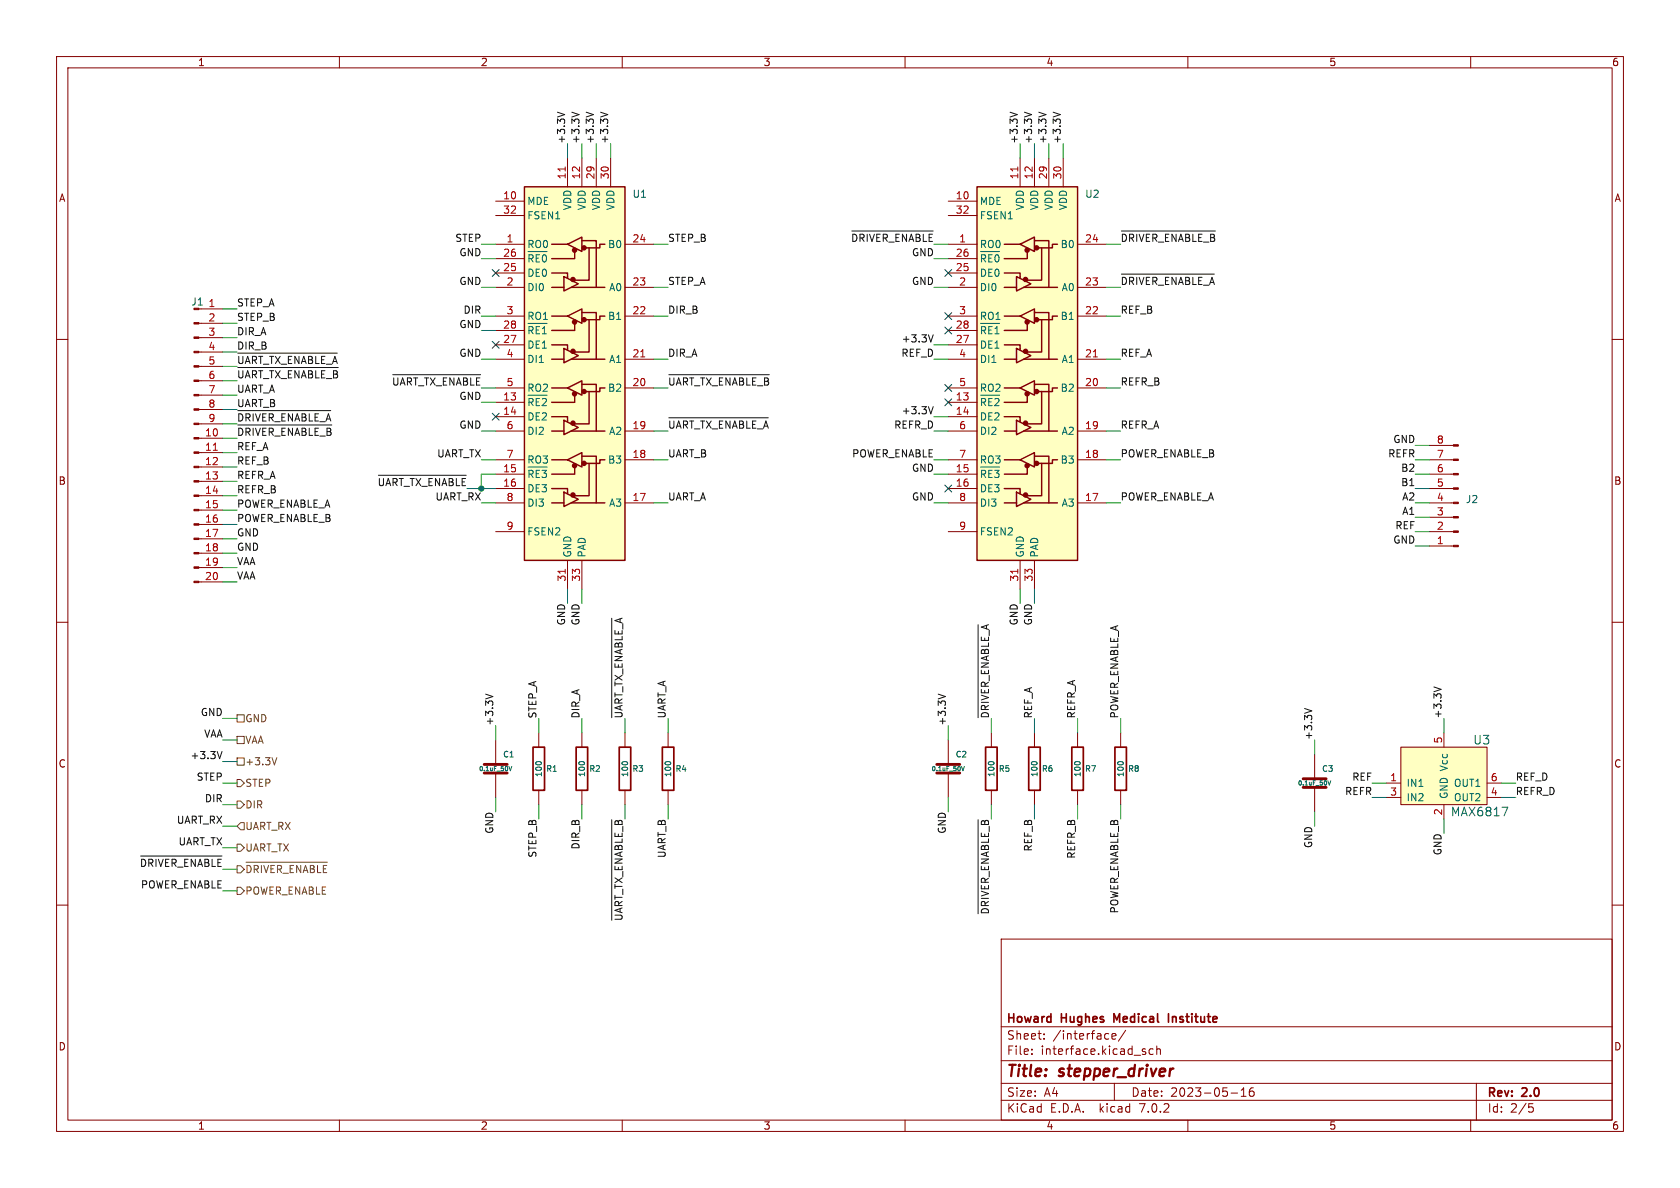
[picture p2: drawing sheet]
<svg xmlns="http://www.w3.org/2000/svg" width="297mm" height="210mm" viewBox="0 0 297 210" stroke-linecap="round" stroke-linejoin="round" font-family="sans-serif">
<g fill="none" stroke="#840000" stroke-width=".18">
<path d="M10 10h277v190h-277zM12 12h273v186h-273zM60 10v2M110 10v2M160 10v2M210 10v2M260 10v2M87.6 35.6h5.1M87.6 38.1h5.1M100.3 27.9v5.1M102.9 27.9v5.1M105.4 27.9v5.1"/>
<path d="M107.9 27.9v5.1M167.6 35.6h5.1M167.6 38.1h5.1M180.3 27.9v5.1M182.9 27.9v5.1M185.4 27.9v5.1M188 27.9v5.1M10 60h2M35.2 59.7h4.2M35.2 57.2h4.2M35.6 54.6h3.8M87.6 43.2h5.1"/>
<path d="M87.6 50.8h5.1M87.6 55.9h5.1M87.6 48.3h5.1M87.6 45.7h5.1M87.6 58.4h5.1M102.9 55.2h.1M102.9 42.5h.1M110.5 43.2h5.1M110.5 50.8h5.1M110.5 55.9h5.1M167.6 43.2h5.1M167.6 50.8h5.1"/>
<path d="M167.6 55.9h5.1M167.6 48.3h5.1M167.6 45.7h5.1M167.6 58.4h5.1M182.9 55.2h.1M182.9 42.5h.1M190.5 43.2h5.1M190.5 50.8h5.1M190.5 55.9h5.1M285 60h2M35.2 77.5h4.2M35.2 74.9h4.2"/>
<path d="M35.2 72.4h4.2M35.2 69.9h4.2M35.2 67.3h4.2M35.2 64.8h4.2M35.2 62.2h4.2M87.6 71.1h5.1M87.6 73.7h5.1M87.6 76.2h5.1M87.6 68.6h5.1M87.6 63.5h5.1M87.6 61h5.1M102.9 67.9h.1"/>
<path d="M110.5 76.2h5.1M110.5 68.6h5.1M110.5 63.5h5.1M167.6 71.1h5.1M167.6 73.7h5.1M167.6 76.2h5.1M167.6 68.6h5.1M167.6 63.5h5.1M167.6 61h5.1M182.9 67.9h.1M190.5 76.2h5.1M190.5 68.6h5.1"/>
<path d="M190.5 63.5h5.1M252.7 78.7h4.2M35.2 97.8h4.2M35.2 95.3h4.2M35.2 92.7h4.2M35.2 90.2h4.2M35.2 87.6h4.2M35.2 85.1h4.2M35.2 82.6h4.2M35.2 80h4.2M87.6 83.8h5.1M87.6 86.4h5.1"/>
<path d="M87.6 88.9h5.1M87.6 81.3h5.1M87.6 94h5.1M100.3 99.1v5M102.9 80.6h.1M102.9 99.1v5M110.5 88.9h5.1M110.5 81.3h5.1M167.6 83.8h5.1M167.6 86.4h5.1M167.6 88.9h5.1M167.6 81.3h5.1"/>
<path d="M167.6 94h5.1M180.3 99.1v5M182.9 80.6h.1M182.9 99.1v5M190.5 88.9h5.1M190.5 81.3h5.1M252.7 83.8h4.2M252.7 86.4h4.2M252.7 88.9h4.2M252.7 81.3h4.2M252.7 94h4.2M252.7 91.4h4.2"/>
<path d="M252.7 96.5h4.2M10 110h2M35.2 102.9h4.2M35.2 100.3h4.2M285 110h2M87.6 130.8v4.3M87.6 136.7v4.3M95.2 129.5v2.6M95.2 139.7v2.5M102.9 129.5v2.6M102.9 139.7v2.5M110.5 129.5v2.6"/>
<path d="M110.5 139.7v2.5M118.1 129.5v2.6M118.1 139.7v2.5M167.6 130.8v4.3M167.6 136.7v4.3M175.3 129.5v2.6M175.3 139.7v2.5M182.9 129.5v2.6M182.9 139.7v2.5M190.5 129.5v2.6M190.5 139.7v2.5M198.1 129.5v2.6"/>
<path d="M198.1 139.7v2.5M232.4 133.4v4.3M232.4 139.2v4.3M245.1 138.4h2.5M247.6 132.1h15.3v10.1h-15.3zM255.3 129.5v2.6M262.9 138.4h2.5M10 160h2M245.1 141h2.5M255.3 142.2v2.6M262.9 141h2.5M285 160h2"/>
<path d="M177 166h108v32h-108zM60 198v2M110 198v2M160 198v2M177 194.5h108M177 191.5h108M177 187.5h108M177 181.5h108M182.4 186.3v.1M182.4 185.5v.1M184.6 183.6v.1M184.6 182.8v.1"/>
<path d="M196.6 183.2l.7-.1-.1-.3-.4-.1-.2 .2v.7h.6M197 191.5v3M199 182.1l-1.3 2M202.4 185.9l.2 .2-.2 .3M202.4 185.4l.1 .1M203.9 185.5l-.5-.1-.3 .3v.4l.2 .2h.6M204.5 185.5l.2-.1 .4 .1v.9M204.5 184.9v1.5M210 198v2M217.6 193.2h1.2M219.4 193.8h.9M219.4 192.7l.5-.4v1.5"/>
<path d="M221.6 192.3a.59 .59 0 0 0-.7 .6v.6l.1 .2 .4 .1 .2-.1 .1-.5-.1-.3h-.5l-.2 .3M260 198v2M261 191.5v6.5M270.3 195.1h.7M270.4 195.7h.4l.3 .3-.2 .5-.5 .1"/>
</g>
<path d="M94.2 132.1h2.1v7.6h-2.1zM101.9 132.1h2v7.6h-2zM109.5 132.1h2v7.6h-2zM117.1 132.1h2v7.6h-2zM174.2 132.1h2.1v7.6h-2.1zM181.9 132.1h2v7.6h-2zM189.5 132.1h2v7.6h-2zM197.1 132.1h2v7.6h-2zM206.6 179.2v1.5" fill="none" stroke="#840000" stroke-width=".3"/>
<g fill="#ffffc2" stroke="#ffffc2" stroke-width=".18">
<path d="M172.7 33h17.8v66.1h-17.8z"/>
<path d="M92.7 33h17.8v66.1h-17.8z"/>
<path d="M247.6 132.1h15.3v10.1h-15.3z"/>
</g>
<g fill="none" stroke="#840000" stroke-width=".25">
<path d="M92.7 33h17.8v66.1h-17.8zM172.7 33h17.8v66.1h-17.8zM97.5 48.3h2.8v.6M97.5 55.9h2.8M97.5 50.8h2.2M97.5 43.2h2.8M99.7 48.9l2.5 1.3-2.5 1.2zM100.3 55.9l2.6-1.3v2.6zM100.3 43.2l2.6-1.3v2.6zM100.3 48.9v.3M101 50.8h5.9M101.6 57.2v1.2h-4.1"/>
<path d="M101.6 44.5v1.2h-4.1M102.9 55.2h2.5v8.3M102.9 42.5h2.5v8.3M104.1 56.5v5.7h-2.5M104.1 43.8v5.7h-2.5M106.9 55.9h-.9v.6h-2.5M106.9 43.2h-.9v.6h-2.5M177.5 48.3h2.8v.6M177.5 55.9h2.8M177.5 50.8h2.2M177.5 43.2h2.8M179.7 48.9l2.5 1.3-2.5 1.2z"/>
<path d="M180.3 55.9l2.6-1.3v2.6zM180.3 43.2l2.6-1.3v2.6zM180.3 48.9v.3M181 50.8h5.9M181.6 57.2v1.2h-4.1M181.6 44.5v1.2h-4.1M182.9 55.2h2.5v8.3M182.9 42.5h2.5v8.3M184.1 56.5v5.7h-2.5M184.1 43.8v5.7h-2.5M186.9 55.9h-.8v.6h-2.6M186.9 43.2h-.8v.6h-2.6"/>
<path d="M97.5 73.7h2.8v.6M97.5 61h2.8v.9M97.5 76.2h2.2M97.5 68.6h2.8M97.5 63.5h2.2M99.7 74.3l2.5 1.3-2.5 1.2zM99.7 61.6l2.5 1.3-2.5 1.2zM100.3 68.6l2.6-1.3v2.6zM100.3 74.3v.3M101 76.2h5.9M101 63.5h5.9M101.6 69.9v1.2h-4.1"/>
<path d="M102.9 67.9h2.5v8.3M104.1 69.2v5.7h-2.5M106.9 68.6h-.9v.6h-2.5M177.5 73.7h2.8v.6M177.5 61h2.8v.9M177.5 76.2h2.2M177.5 68.6h2.8M177.5 63.5h2.2M179.7 74.3l2.5 1.3-2.5 1.2zM179.7 61.6l2.5 1.3-2.5 1.2zM180.3 68.6l2.6-1.3v2.6zM180.3 74.3v.3"/>
<path d="M181 76.2h5.9M181 63.5h5.9M181.6 69.9v1.2h-4.1M182.9 67.9h2.5v8.3M184.1 69.2v5.7h-2.5M186.9 68.6h-.8v.6h-2.6M97.5 86.4h2.8v.6M97.5 88.9h2.2M97.5 81.3h2.8M99.7 87l2.5 1.3-2.5 1.2zM100.3 81.3l2.6-1.3v2.6zM100.3 87v.3"/>
<path d="M101 88.9h5.9M101.6 82.6v1.2h-4.1M102.9 80.6h2.5v8.3M104.1 81.9v5.7h-2.5M106.9 81.3h-.9v.6h-2.5M177.5 86.4h2.8v.6M177.5 88.9h2.2M177.5 81.3h2.8M179.7 87l2.5 1.3-2.5 1.2zM180.3 81.3l2.6-1.3v2.6zM180.3 87v.3M181 88.9h5.9"/>
<path d="M181.6 82.6v1.2h-4.1M182.9 80.6h2.5v8.3M184.1 81.9v5.7h-2.5M186.9 81.3h-.8v.6h-2.6"/>
</g>
<g fill="#840000" stroke="#840000" stroke-width=".25">
<circle cx="181.3" cy="87.5" r=".36"/>
<circle cx="181.3" cy="74.8" r=".36"/>
<circle cx="181.3" cy="62.1" r=".36"/>
<circle cx="181.3" cy="49.4" r=".36"/>
<circle cx="181.6" cy="82.3" r=".36"/>
<circle cx="181.6" cy="69.6" r=".36"/>
<circle cx="181.6" cy="56.9" r=".36"/>
<circle cx="181.6" cy="44.2" r=".36"/>
<circle cx="183.3" cy="81.9" r=".36"/>
<circle cx="183.3" cy="69.2" r=".36"/>
<circle cx="183.3" cy="56.5" r=".36"/>
<circle cx="183.3" cy="43.8" r=".36"/>
<circle cx="101.3" cy="87.5" r=".36"/>
<circle cx="101.3" cy="74.8" r=".36"/>
<circle cx="101.3" cy="62.1" r=".36"/>
<circle cx="101.3" cy="49.4" r=".36"/>
<circle cx="101.6" cy="82.3" r=".36"/>
<circle cx="101.6" cy="69.6" r=".36"/>
<circle cx="101.6" cy="56.9" r=".36"/>
<circle cx="101.6" cy="44.2" r=".36"/>
<circle cx="103.3" cy="81.9" r=".36"/>
<circle cx="103.3" cy="69.2" r=".36"/>
<circle cx="103.3" cy="56.5" r=".36"/>
<circle cx="103.3" cy="43.8" r=".36"/>
</g>
<path d="M99.9 29.5v.7M179.9 29.5v.7M37.7 79.6h.7M113.3 63.1h.7M193.3 63.1h.7M99.9 100.6v.8M179.9 100.6v.8" fill="none" stroke="#a90000" stroke-width=".18"/>
<g fill="none" stroke="#006464" stroke-width=".18">
<path d="M93.3 44.5h3.4M93.3 57.2h3.4M94.2 45.3l-.2-.3h-.5v1.3M94.2 58l-.2-.3h-.5v1.3M95.4 45h-.6v1.3M95.4 57.7h-.6v1.3M95.9 45.3l.3-.3 .3 .3M96 58l.2-.3v1.3M173.4 44.5h3.3M173.4 57.2h3.3M174.3 45.3l-.3-.3h-.5v1.3M174.3 58l-.3-.3h-.5v1.3"/>
<path d="M175.4 45h-.6v1.3M175.4 57.7h-.6v1.3M175.9 45.3l.3-.3 .4 .3M176 58l.3-.3v1.3M93.3 69.9h3.4M94.2 70.7l-.2-.3h-.5v1.3M95.4 70.4h-.6v1.3M95.9 70.6l.5-.2 .2 .3M173.4 69.9h3.3M174.3 70.7l-.3-.3h-.5v1.3M175.4 70.4h-.6v1.3M175.9 70.6l.5-.2 .2 .3"/>
<path d="M93.3 82.6h3.4M94.2 83.4l-.2-.3h-.5v1.3M95.4 83.1h-.6v1.3M95.8 83.1h.8l-.4 .5M173.4 82.6h3.3M174.3 83.4l-.3-.3h-.5v1.3M175.4 83.1h-.6v1.3M175.8 83.1h.8l-.4 .5M90 135.5l.2 .7 .3-.7M170 135.5l.2 .7 .3-.7M234.8 138l.2 .8 .3-.8M265.5 142.7h1.1l-.7 1.5"/>
</g>
<path d="M85.6 136.7h4.1M85.6 135.1h4.1M165.6 136.7h4.1M165.6 135.1h4.1M230.4 139.2h4M230.4 137.7h4" fill="none" stroke="#840000" stroke-width=".51"/>
<g fill="#840000" stroke="#840000" stroke-width=".18">
<path d="M34.3 102.7h.9v.3h-.9z"/>
<path d="M34.3 100.2h.9v.3h-.9z"/>
<path d="M34.3 97.7h.9v.2h-.9z"/>
<path d="M34.3 95.1h.9v.3h-.9z"/>
<path d="M34.3 92.6h.9v.2h-.9z"/>
<path d="M34.3 90h.9v.3h-.9z"/>
<path d="M34.3 87.5h.9v.3h-.9z"/>
<path d="M34.3 85h.9v.2h-.9z"/>
<path d="M34.3 82.4h.9v.3h-.9z"/>
<path d="M34.3 79.9h.9v.2h-.9z"/>
<path d="M34.3 77.3h.9v.3h-.9z"/>
<path d="M34.3 74.8h.9v.3h-.9z"/>
<path d="M34.3 72.3h.9v.2h-.9z"/>
<path d="M34.3 69.7h.9v.3h-.9z"/>
<path d="M34.3 67.2h.9v.2h-.9z"/>
<path d="M34.3 64.6h.9v.3h-.9z"/>
<path d="M34.3 62.1h.9v.3h-.9z"/>
<path d="M34.3 59.6h.9v.2h-.9z"/>
<path d="M34.3 57h.9v.3h-.9z"/>
<path d="M256.9 78.6h.9v.3h-.9z"/>
<path d="M256.9 81.2h.9v.2h-.9z"/>
<path d="M256.9 83.7h.9v.2h-.9z"/>
<path d="M256.9 86.2h.9v.3h-.9z"/>
<path d="M256.9 88.8h.9v.2h-.9z"/>
<path d="M256.9 91.3h.9v.3h-.9z"/>
<path d="M256.9 93.9h.9v.2h-.9z"/>
<path d="M256.9 96.4h.9v.2h-.9z"/>
</g>
<g fill="none" stroke="#725600" stroke-width=".18">
<path d="M41.9 137.8h.6l.7 .6-.7 .7h-.6zM41.9 134h1.3v1.3h-1.3zM41.9 130.2h1.3v1.2h-1.3zM41.9 126.4h1.3v1.2h-1.3zM48.9 133.9l-.4 1.3M41.9 156.8h.6l.7 .7-.7 .6h-.6zM41.9 141.6h.6l.7 .6-.7 .7h-.6zM41.9 153h.6l.7 .7-.7 .6h-.6zM41.9 149.2h.6l.7 .7-.7 .6h-.6zM41.9 146.1l.6-.7h.7v1.3h-.7zM43.5 152.4h14.4M44.3 153.3l-.1-.3h-.5v1.3"/>
<path d="M45.7 153.2l-.3-.2h-.5v1.3M46.2 153v1.3M46.6 153l.5 1.3 .4-1.3M48.5 153h-.6v1.3M49.8 153.2l-.3-.2h-.4v1.3M51.9 153h-.6v1.3M53.2 153v1.3l-.8-1.3v1.3M53.6 154.3l.4-1.3 .4 1.3M55.5 153.2l-.2-.2h-.4v1.3M56.1 153v1.3M57.8 153h-.6v1.3"/>
</g>
<g fill="none" stroke="#0f0f0f" stroke-width=".18">
<path d="M98.6 19.8l1.2 .5M101.1 19.8l1.3 .5M103.6 19.8l1.3 .5M106.2 19.8l1.2 .5M178.6 19.8l1.2 .5M181.1 19.8l1.3 .5M183.6 19.8l1.3 .5M186.2 19.8l1.3 .5M150.6 40.8h14.4M164.1 59.2l.5 1.3 .4-1.3M198.2 48.5h16.5M198.2 40.8h16.7"/>
<path d="M42 75.1h16.7M42 65h17.8M42 62.4h17.6M42 72.6h16.5M69.4 66.2h15.6M118.2 66.2h17.8M118.2 73.9h17.6M164.1 71.9l.5 1.3 .4-1.3M66.9 84h15.5M108.1 109.3v17.6M172.9 110.4v16.5M38.4 132.8l.4 1.3 .4-1.3"/>
<path d="M85.9 122.7l1.2 .4M165.9 122.7l1.2 .4M230.6 125.2l1.3 .5M253.5 121.4l1.3 .5M24.9 151.3h14.3M108.1 144.9v17.8M172.9 144.9v16.6"/>
</g>
<g fill="none" stroke="#009600" stroke-width=".18">
<path d="M100.3 25.4v2.5M102.9 25.4v2.5M105.4 25.4v2.5M107.9 25.4v2.5M180.3 25.4v2.5M182.9 25.4v2.5M185.4 25.4v2.5M188 25.4v2.5M39.4 57.2h2.5M39.4 54.6h2.5M39.4 59.7h2.5M85.1 45.7h2.5"/>
<path d="M85.1 43.2h2.5M85.1 50.8h2.5M85.1 55.9h2.5M85.1 58.4h2.5M115.6 43.2h2.5M115.6 50.8h2.5M115.6 55.9h2.5M165.1 45.7h2.5M165.1 50.8h2.5M195.6 43.2h2.5M195.6 50.8h2.5M195.6 55.9h2.5"/>
<path d="M39.4 62.2h2.5M39.4 74.9h2.5M39.4 77.5h2.5M39.4 72.4h2.5M39.4 64.8h2.5M39.4 69.9h2.5M39.4 67.3h2.5M85.1 76.2h2.5M85.1 71.1h2.5M85.1 63.5h2.5M115.6 76.2h2.5M115.6 63.5h2.5"/>
<path d="M115.6 68.6h2.5M165.1 76.2h2.5M165.1 73.7h2.5M165.1 61h2.5M165.1 63.5h2.5M195.6 76.2h2.5M195.6 63.5h2.5M195.6 68.6h2.5M250.2 78.7h2.5M39.4 80h2.5M39.4 87.6h2.5M39.4 90.2h2.5"/>
<path d="M39.4 95.3h2.5M39.4 92.7h2.5M39.4 97.8h2.5M39.4 82.6h2.5M39.4 85.1h2.5M85.1 81.3h2.5M85.1 88.9h2.5M87.6 83.8h-2.5v2.6h2.5M115.6 81.3h2.5M115.6 88.9h2.5M165.1 81.3h2.5M165.1 83.8h2.5"/>
<path d="M165.1 88.9h2.5M195.6 81.3h2.5M195.6 88.9h2.5M250.2 81.3h2.5M250.2 83.8h2.5M250.2 86.4h2.5M250.2 88.9h2.5M250.2 91.4h2.5M250.2 94h2.5M250.2 96.5h2.5M39.4 100.3h2.5M39.4 102.9h2.5"/>
<path d="M100.3 104.1v2.6M102.9 104.1v2.6M180.3 104.1v2.6M182.9 104.1v2.6M39.4 138.4h2.5M39.4 127h2.5M39.4 130.8h2.5M39.4 134.6h2.5M87.6 128.3v2.5M95.2 127v2.5M102.9 127v2.5M110.5 127v2.5"/>
<path d="M118.1 127v2.5M167.6 128.3v2.5M175.3 127v2.5M182.9 127v2.5M190.5 127v2.5M198.1 127v2.5M232.4 130.8v2.6M242.6 138.4h2.5M255.3 127v2.5M265.4 138.4h2.6M39.4 157.5h2.5M39.4 142.2h2.5"/>
<path d="M39.4 146.1h2.5M39.4 149.9h2.5M87.6 141v2.5M95.2 142.2v2.6M102.9 142.2v2.6M118.1 142.2v2.6M167.6 141v2.5M182.9 142.2v2.6M190.5 142.2v2.6M198.1 142.2v2.6M232.4 143.5v2.6M242.6 141h2.5"/>
<path d="M255.3 144.8v2.5M265.4 141h2.6"/>
</g>
<g fill="none" stroke="#000084" stroke-width=".18">
<path d="M87 47.7l1.2 1.2M88.2 47.7l-1.2 1.2M167 47.7l1.2 1.2M167 55.3l1.2 1.2M167 57.8l1.2 1.2M168.2 47.7l-1.2 1.2M168.2 55.3l-1.2 1.2M168.2 57.8l-1.2 1.2M87 73.1l1.2 1.2M87 60.4l1.2 1.2M88.2 73.1l-1.2 1.2M88.2 60.4l-1.2 1.2"/>
<path d="M167 70.5l1.2 1.2M167 68l1.2 1.2M168.2 70.5l-1.2 1.2M168.2 68l-1.2 1.2M167 85.8l1.2 1.2M168.2 85.8l-1.2 1.2"/>
</g>
<circle cx="85.1" cy="86.4" r=".46" fill="#009600" stroke="#009600" stroke-width=".18"/>
<g font-size="2.8" fill="#840000">
<text x="178" y="190.8">Title:</text>
<text x="187.4" y="190.8">stepper_driver</text>
</g>
<g font-size="2.1" fill="#006464">
<text x="260.4" y="131.8">U3</text>
<text x="256.4" y="144.5">MAX6817</text>
</g>
<g font-size="2.1" fill="#840000">
<text x="178" y="183.9">Sheet:</text>
<text x="178" y="181.1">Howard</text>
<text x="186.2" y="183.9">/interface/</text>
<text x="187.7" y="181.1">Hughes</text>
<text x="197.5" y="181.1">Medical</text>
<text x="207.6" y="181.1">Institute</text>
<text x="178" y="186.6">File:</text>
<text x="184" y="186.6">interface.kicad_sch</text>
<text x="178" y="196.8">KiCad</text>
<text x="178" y="194">Size:</text>
<text x="184.6" y="194">A4</text>
<text x="185.7" y="196.8">E.D.A.</text>
<text x="194.4" y="196.8">kicad</text>
<text x="200" y="194">Date:</text>
<text x="201.5" y="196.8">7.0.2</text>
<text x="206.9" y="194">2023-05-16</text>
<text x="263" y="194.2">Rev:</text>
<text x="263" y="196.8">Id:</text>
<text x="267" y="196.8">2/5</text>
<text x="269.2" y="194.2">2.0</text>
</g>
<g font-size="1.8" fill="#840000">
<text x="35" y="11.8">1</text>
<text x="85" y="11.8">2</text>
<text x="135" y="11.8">3</text>
<text x="185" y="11.8">4</text>
<text x="235" y="11.8">5</text>
<text x="285" y="11.8">6</text>
<text x="10.4" y="35.8">A</text>
<text x="285.4" y="35.8">A</text>
<text x="10.3" y="85.8">B</text>
<text x="285.3" y="85.8">B</text>
<text x="10.3" y="135.8">C</text>
<text x="285.3" y="135.8">C</text>
<text x="10.3" y="185.8">D</text>
<text x="285.3" y="185.8">D</text>
<text x="35" y="199.8">1</text>
<text x="85" y="199.8">2</text>
<text x="135" y="199.8">3</text>
<text x="185" y="199.8">4</text>
<text x="235" y="199.8">5</text>
<text x="285" y="199.8">6</text>
</g>
<g font-size="1.8" fill="#0f0f0f">
<text x="100" y="25.4" transform="rotate(-90 100 25.4)">+3.3V</text>
<text x="102.5" y="25.4" transform="rotate(-90 102.5 25.4)">+3.3V</text>
<text x="105.1" y="25.4" transform="rotate(-90 105.1 25.4)">+3.3V</text>
<text x="107.6" y="25.4" transform="rotate(-90 107.6 25.4)">+3.3V</text>
<text x="180" y="25.4" transform="rotate(-90 180 25.4)">+3.3V</text>
<text x="182.5" y="25.4" transform="rotate(-90 182.5 25.4)">+3.3V</text>
<text x="185.1" y="25.4" transform="rotate(-90 185.1 25.4)">+3.3V</text>
<text x="187.6" y="25.4" transform="rotate(-90 187.6 25.4)">+3.3V</text>
<text x="80.4" y="42.8">STEP</text>
<text x="81.1" y="45.4">GND</text>
<text x="118.1" y="42.8">STEP_B</text>
<text x="161.1" y="45.4">GND</text>
<text x="198.1" y="42.8">~{DRIVER_ENABLE_B}</text>
<text x="81.1" y="50.5">GND</text>
<text x="118.1" y="50.5">STEP_A</text>
<text x="161.1" y="50.5">GND</text>
<text x="198.1" y="50.5">~{DRIVER_ENABLE_A}</text>
<text x="41.9" y="54.3">STEP_A</text>
<text x="41.9" y="59.3">DIR_A</text>
<text x="41.9" y="56.8">STEP_B</text>
<text x="81.1" y="58.1">GND</text>
<text x="81.8" y="55.5">DIR</text>
<text x="118.1" y="55.5">DIR_B</text>
<text x="198.1" y="55.5">REF_B</text>
<text x="41.9" y="61.9">DIR_B</text>
<text x="41.9" y="64.4">~{UART_TX_ENABLE_A}</text>
<text x="81.1" y="63.2">GND</text>
<text x="118.1" y="63.2">DIR_A</text>
<text x="159.2" y="63.2">REF_D</text>
<text x="159.3" y="60.6">+3.3V</text>
<text x="198.1" y="63.2">REF_A</text>
<text x="41.9" y="67">~{UART_TX_ENABLE_B}</text>
<text x="41.9" y="69.5">UART_A</text>
<text x="81.1" y="70.8">GND</text>
<text x="118.1" y="68.2">~{UART_TX_ENABLE_B}</text>
<text x="198.1" y="68.2">REFR_B</text>
<text x="41.9" y="72">UART_B</text>
<text x="41.9" y="77.1">~{DRIVER_ENABLE_B}</text>
<text x="41.9" y="74.6">~{DRIVER_ENABLE_A}</text>
<text x="81.1" y="75.9">GND</text>
<text x="118.1" y="75.9">~{UART_TX_ENABLE_A}</text>
<text x="158" y="75.9">REFR_D</text>
<text x="159.3" y="73.3">+3.3V</text>
<text x="198.1" y="75.9">REFR_A</text>
<text x="41.9" y="82.2">REF_B</text>
<text x="41.9" y="79.7">REF_A</text>
<text x="77.2" y="80.9">UART_TX</text>
<text x="118.1" y="80.9">UART_B</text>
<text x="150.5" y="80.9">POWER_ENABLE</text>
<text x="161.1" y="83.5">GND</text>
<text x="198.1" y="80.9">POWER_ENABLE_B</text>
<text x="245.3" y="80.9">REFR</text>
<text x="246.2" y="78.4">GND</text>
<text x="247.6" y="83.5">B2</text>
<text x="41.9" y="84.7">REFR_A</text>
<text x="41.9" y="87.3">REFR_B</text>
<text x="41.9" y="89.8">POWER_ENABLE_A</text>
<text x="76.9" y="88.6">UART_RX</text>
<text x="118.1" y="88.6">UART_A</text>
<text x="161.1" y="88.6">GND</text>
<text x="198.1" y="88.6">POWER_ENABLE_A</text>
<text x="247.6" y="86">B1</text>
<text x="247.8" y="88.6">A2</text>
<text x="41.9" y="92.4">POWER_ENABLE_B</text>
<text x="41.9" y="94.9">GND</text>
<text x="246.6" y="93.6">REF</text>
<text x="247.8" y="91.1">A1</text>
<text x="41.9" y="97.4">GND</text>
<text x="41.9" y="100">VAA</text>
<text x="246.2" y="96.2">GND</text>
<text x="41.9" y="102.5">VAA</text>
<text x="100" y="110.7" transform="rotate(-90 100 110.7)">GND</text>
<text x="102.5" y="110.7" transform="rotate(-90 102.5 110.7)">GND</text>
<text x="180" y="110.7" transform="rotate(-90 180 110.7)">GND</text>
<text x="182.5" y="110.7" transform="rotate(-90 182.5 110.7)">GND</text>
<text x="35.4" y="126.7">GND</text>
<text x="36" y="130.5">VAA</text>
<text x="87.3" y="128.3" transform="rotate(-90 87.3 128.3)">+3.3V</text>
<text x="94.9" y="127" transform="rotate(-90 94.9 127)">STEP_A</text>
<text x="102.5" y="127" transform="rotate(-90 102.5 127)">DIR_A</text>
<text x="110.1" y="127" transform="rotate(-90 110.1 127)">~{UART_TX_ENABLE_A}</text>
<text x="117.8" y="127" transform="rotate(-90 117.8 127)">UART_A</text>
<text x="167.3" y="128.3" transform="rotate(-90 167.3 128.3)">+3.3V</text>
<text x="174.9" y="127" transform="rotate(-90 174.9 127)">~{DRIVER_ENABLE_A}</text>
<text x="182.5" y="127" transform="rotate(-90 182.5 127)">REF_A</text>
<text x="190.2" y="127" transform="rotate(-90 190.2 127)">REFR_A</text>
<text x="197.8" y="127" transform="rotate(-90 197.8 127)">POWER_ENABLE_A</text>
<text x="232.1" y="130.8" transform="rotate(-90 232.1 130.8)">+3.3V</text>
<text x="254.9" y="127" transform="rotate(-90 254.9 127)">+3.3V</text>
<text x="33.6" y="134.3">+3.3V</text>
<text x="34.6" y="138.1">STEP</text>
<text x="36.1" y="141.9">DIR</text>
<text x="237.7" y="140.6">REFR</text>
<text x="238.9" y="138.1">REF</text>
<text x="268" y="140.6">REFR_D</text>
<text x="268" y="138.1">REF_D</text>
<text x="31.1" y="145.7">UART_RX</text>
<text x="31.4" y="149.5">UART_TX</text>
<text x="87.3" y="147.5" transform="rotate(-90 87.3 147.5)">GND</text>
<text x="167.3" y="147.5" transform="rotate(-90 167.3 147.5)">GND</text>
<text x="94.9" y="151.7" transform="rotate(-90 94.9 151.7)">STEP_B</text>
<text x="102.5" y="150.3" transform="rotate(-90 102.5 150.3)">DIR_B</text>
<text x="117.8" y="151.8" transform="rotate(-90 117.8 151.8)">UART_B</text>
<text x="182.5" y="150.7" transform="rotate(-90 182.5 150.7)">REF_B</text>
<text x="190.2" y="151.9" transform="rotate(-90 190.2 151.9)">REFR_B</text>
<text x="232.1" y="150" transform="rotate(-90 232.1 150)">GND</text>
<text x="254.9" y="151.3" transform="rotate(-90 254.9 151.3)">GND</text>
<text x="24.8" y="157.1">POWER_ENABLE</text>
<text x="197.8" y="161.6" transform="rotate(-90 197.8 161.6)">POWER_ENABLE_B</text>
</g>
<g font-size="1.8" fill="#a90000">
<text x="88.9" y="35.3">10</text>
<text x="100.1" y="31.8" transform="rotate(-90 100.1 31.8)">11</text>
<text x="102.6" y="31.8" transform="rotate(-90 102.6 31.8)">12</text>
<text x="105.2" y="31.8" transform="rotate(-90 105.2 31.8)">29</text>
<text x="107.7" y="31.8" transform="rotate(-90 107.7 31.8)">30</text>
<text x="168.9" y="35.3">10</text>
<text x="180.1" y="31.8" transform="rotate(-90 180.1 31.8)">11</text>
<text x="182.6" y="31.8" transform="rotate(-90 182.6 31.8)">12</text>
<text x="185.2" y="31.8" transform="rotate(-90 185.2 31.8)">29</text>
<text x="187.7" y="31.8" transform="rotate(-90 187.7 31.8)">30</text>
<text x="88.9" y="37.8">32</text>
<text x="168.9" y="37.8">32</text>
<text x="88.9" y="45.5">26</text>
<text x="89.5" y="42.9">1</text>
<text x="111.8" y="42.9">24</text>
<text x="168.9" y="45.5">26</text>
<text x="169.5" y="42.9">1</text>
<text x="191.8" y="42.9">24</text>
<text x="88.9" y="48">25</text>
<text x="89.5" y="50.5">2</text>
<text x="111.8" y="50.5">23</text>
<text x="168.9" y="48">25</text>
<text x="169.5" y="50.5">2</text>
<text x="191.8" y="50.5">23</text>
<text x="36.8" y="54.4">1</text>
<text x="36.8" y="56.9">2</text>
<text x="36.8" y="59.4">3</text>
<text x="88.9" y="58.2">28</text>
<text x="89.5" y="55.6">3</text>
<text x="111.8" y="55.6">22</text>
<text x="168.9" y="58.2">28</text>
<text x="169.5" y="55.6">3</text>
<text x="191.8" y="55.6">22</text>
<text x="36.8" y="62">4</text>
<text x="36.8" y="64.5">5</text>
<text x="88.9" y="60.7">27</text>
<text x="89.5" y="63.2">4</text>
<text x="111.8" y="63.2">21</text>
<text x="168.9" y="60.7">27</text>
<text x="169.5" y="63.2">4</text>
<text x="191.8" y="63.2">21</text>
<text x="36.8" y="67.1">6</text>
<text x="36.8" y="69.6">7</text>
<text x="88.9" y="70.9">13</text>
<text x="89.5" y="68.3">5</text>
<text x="111.8" y="68.3">20</text>
<text x="168.9" y="70.9">13</text>
<text x="169.5" y="68.3">5</text>
<text x="191.8" y="68.3">20</text>
<text x="36.2" y="77.2">10</text>
<text x="36.8" y="72.1">8</text>
<text x="36.8" y="74.7">9</text>
<text x="88.9" y="73.4">14</text>
<text x="89.5" y="75.9">6</text>
<text x="111.8" y="75.9">19</text>
<text x="168.9" y="73.4">14</text>
<text x="169.5" y="75.9">6</text>
<text x="191.8" y="75.9">19</text>
<text x="36.2" y="79.8">11</text>
<text x="36.2" y="82.3">12</text>
<text x="88.9" y="83.6">15</text>
<text x="89.5" y="81">7</text>
<text x="111.8" y="81">18</text>
<text x="168.9" y="83.6">15</text>
<text x="169.5" y="81">7</text>
<text x="191.8" y="81">18</text>
<text x="254" y="83.6">6</text>
<text x="254" y="81">7</text>
<text x="254" y="78.5">8</text>
<text x="36.2" y="84.8">13</text>
<text x="36.2" y="87.4">14</text>
<text x="36.2" y="89.9">15</text>
<text x="88.9" y="86.1">16</text>
<text x="89.5" y="88.6">8</text>
<text x="111.8" y="88.6">17</text>
<text x="168.9" y="86.1">16</text>
<text x="169.5" y="88.6">8</text>
<text x="191.8" y="88.6">17</text>
<text x="254" y="88.6">4</text>
<text x="254" y="86.1">5</text>
<text x="36.2" y="92.5">16</text>
<text x="36.2" y="95">17</text>
<text x="89.5" y="93.7">9</text>
<text x="169.5" y="93.7">9</text>
<text x="254" y="93.7">2</text>
<text x="254" y="91.2">3</text>
<text x="36.2" y="97.5">18</text>
<text x="36.2" y="100.1">19</text>
<text x="254" y="96.3">1</text>
<text x="36.2" y="102.6">20</text>
<text x="100.1" y="102.9" transform="rotate(-90 100.1 102.9)">31</text>
<text x="102.6" y="102.9" transform="rotate(-90 102.6 102.9)">33</text>
<text x="180.1" y="102.9" transform="rotate(-90 180.1 102.9)">31</text>
<text x="182.6" y="102.9" transform="rotate(-90 182.6 102.9)">33</text>
<text x="255" y="131.5" transform="rotate(-90 255 131.5)">5</text>
<text x="245.7" y="138.2">1</text>
<text x="245.7" y="140.7">3</text>
<text x="263.5" y="140.7">4</text>
<text x="263.5" y="138.2">6</text>
<text x="255" y="144.2" transform="rotate(-90 255 144.2)">2</text>
</g>
<g font-size="1.8" fill="#006464">
<text x="111.8" y="35.1">U1</text>
<text x="191.8" y="35.1">U2</text>
<text x="93.2" y="36.4">MDE</text>
<text x="93.2" y="38.9">FSEN1</text>
<text x="101.2" y="37.3" transform="rotate(-90 101.2 37.3)">VDD</text>
<text x="103.7" y="37.3" transform="rotate(-90 103.7 37.3)">VDD</text>
<text x="106.2" y="37.3" transform="rotate(-90 106.2 37.3)">VDD</text>
<text x="108.8" y="37.3" transform="rotate(-90 108.8 37.3)">VDD</text>
<text x="173.2" y="36.4">MDE</text>
<text x="173.2" y="38.9">FSEN1</text>
<text x="181.2" y="37.3" transform="rotate(-90 181.2 37.3)">VDD</text>
<text x="183.7" y="37.3" transform="rotate(-90 183.7 37.3)">VDD</text>
<text x="186.2" y="37.3" transform="rotate(-90 186.2 37.3)">VDD</text>
<text x="188.8" y="37.3" transform="rotate(-90 188.8 37.3)">VDD</text>
<text x="93.2" y="44">RO0</text>
<text x="93.2" y="47.2">~{RE0}</text>
<text x="107.4" y="44">B0</text>
<text x="173.2" y="44">RO0</text>
<text x="173.2" y="47.2">~{RE0}</text>
<text x="187.4" y="44">B0</text>
<text x="93.2" y="51.6">DI0</text>
<text x="93.2" y="49.1">DE0</text>
<text x="107.6" y="51.6">A0</text>
<text x="173.2" y="51.6">DI0</text>
<text x="173.2" y="49.1">DE0</text>
<text x="187.6" y="51.6">A0</text>
<text x="33.8" y="54.2">J1</text>
<text x="93.2" y="59.9">~{RE1}</text>
<text x="93.2" y="56.7">RO1</text>
<text x="107.4" y="56.7">B1</text>
<text x="173.2" y="59.9">~{RE1}</text>
<text x="173.2" y="56.7">RO1</text>
<text x="187.4" y="56.7">B1</text>
<text x="93.2" y="61.8">DE1</text>
<text x="93.2" y="64.3">DI1</text>
<text x="107.6" y="64.3">A1</text>
<text x="173.2" y="61.8">DE1</text>
<text x="173.2" y="64.3">DI1</text>
<text x="187.6" y="64.3">A1</text>
<text x="93.2" y="69.4">RO2</text>
<text x="107.4" y="69.4">B2</text>
<text x="173.2" y="69.4">RO2</text>
<text x="187.4" y="69.4">B2</text>
<text x="93.2" y="72.6">~{RE2}</text>
<text x="93.2" y="74.5">DE2</text>
<text x="93.2" y="77">DI2</text>
<text x="107.6" y="77">A2</text>
<text x="173.2" y="72.6">~{RE2}</text>
<text x="173.2" y="74.5">DE2</text>
<text x="173.2" y="77">DI2</text>
<text x="187.6" y="77">A2</text>
<text x="93.2" y="82.1">RO3</text>
<text x="107.4" y="82.1">B3</text>
<text x="173.2" y="82.1">RO3</text>
<text x="187.4" y="82.1">B3</text>
<text x="93.2" y="85.3">~{RE3}</text>
<text x="93.2" y="87.2">DE3</text>
<text x="93.2" y="89.7">DI3</text>
<text x="107.6" y="89.7">A3</text>
<text x="173.2" y="85.3">~{RE3}</text>
<text x="173.2" y="87.2">DE3</text>
<text x="173.2" y="89.7">DI3</text>
<text x="187.6" y="89.7">A3</text>
<text x="259.1" y="89.1">J2</text>
<text x="93.2" y="94.8">FSEN2</text>
<text x="173.2" y="94.8">FSEN2</text>
<text x="101.2" y="98.6" transform="rotate(-90 101.2 98.6)">GND</text>
<text x="103.7" y="98.6" transform="rotate(-90 103.7 98.6)">PAD</text>
<text x="181.2" y="98.6" transform="rotate(-90 181.2 98.6)">GND</text>
<text x="183.7" y="98.6" transform="rotate(-90 183.7 98.6)">PAD</text>
<text x="248.7" y="139.3">IN1</text>
<text x="248.7" y="141.8">IN2</text>
<text x="256.1" y="141.2" transform="rotate(-90 256.1 141.2)">GND Vcc</text>
<text x="256.9" y="141.8">OUT2</text>
<text x="256.9" y="139.3">OUT1</text>
</g>
<g font-size="1.8" fill="#009600">
<text x="150.3" y="42.8">~{DRIVER_ENABLE}</text>
<text x="69.2" y="68.2">~{UART_TX_ENABLE}</text>
<text x="66.6" y="86">~{UART_TX_ENABLE}</text>
<text x="24.6" y="153.3">~{DRIVER_ENABLE}</text>
<text x="174.9" y="161.8" transform="rotate(-90 174.9 161.8)">~{DRIVER_ENABLE_B}</text>
<text x="110.1" y="162.9" transform="rotate(-90 110.1 162.9)">~{UART_TX_ENABLE_B}</text>
</g>
<g font-size="1.8" fill="#725600">
<text x="43.4" y="131.6">VAA</text>
<text x="43.4" y="127.8">GND</text>
<text x="43.4" y="135.4">+3.3V</text>
<text x="43.4" y="139.3">STEP</text>
<text x="43.4" y="143.1">DIR</text>
<text x="43.4" y="146.9">UART_RX</text>
<text x="43.4" y="155.1">~{DRIVER_ENABLE}</text>
<text x="43.4" y="150.7">UART_TX</text>
<text x="43.4" y="158.3">POWER_ENABLE</text>
</g>
<g font-size="1.4" fill="#006464">
<text x="88.9" y="134">C1</text>
<text x="95.9" y="137.4" transform="rotate(-90 95.9 137.4)">100</text>
<text x="96.5" y="136.6">R1</text>
<text x="103.6" y="137.4" transform="rotate(-90 103.6 137.4)">100</text>
<text x="104.1" y="136.6">R2</text>
<text x="111.2" y="137.4" transform="rotate(-90 111.2 137.4)">100</text>
<text x="111.7" y="136.6">R3</text>
<text x="118.8" y="137.4" transform="rotate(-90 118.8 137.4)">100</text>
<text x="119.3" y="136.6">R4</text>
<text x="168.9" y="134">C2</text>
<text x="176" y="137.4" transform="rotate(-90 176 137.4)">100</text>
<text x="176.5" y="136.6">R5</text>
<text x="183.6" y="137.4" transform="rotate(-90 183.6 137.4)">100</text>
<text x="184.1" y="136.6">R6</text>
<text x="191.2" y="137.4" transform="rotate(-90 191.2 137.4)">100</text>
<text x="191.7" y="136.6">R7</text>
<text x="198.8" y="137.4" transform="rotate(-90 198.8 137.4)">100</text>
<text x="199.4" y="136.6">R8</text>
<text x="233.6" y="136.6">C3</text>
</g>
<g font-size="1.1" fill="#006464">
<text x="84.6" y="136.5">0.1uF_50V</text>
<text x="164.6" y="136.5">0.1uF_50V</text>
<text x="229.4" y="139">0.1uF_50V</text>
</g>
</svg>
